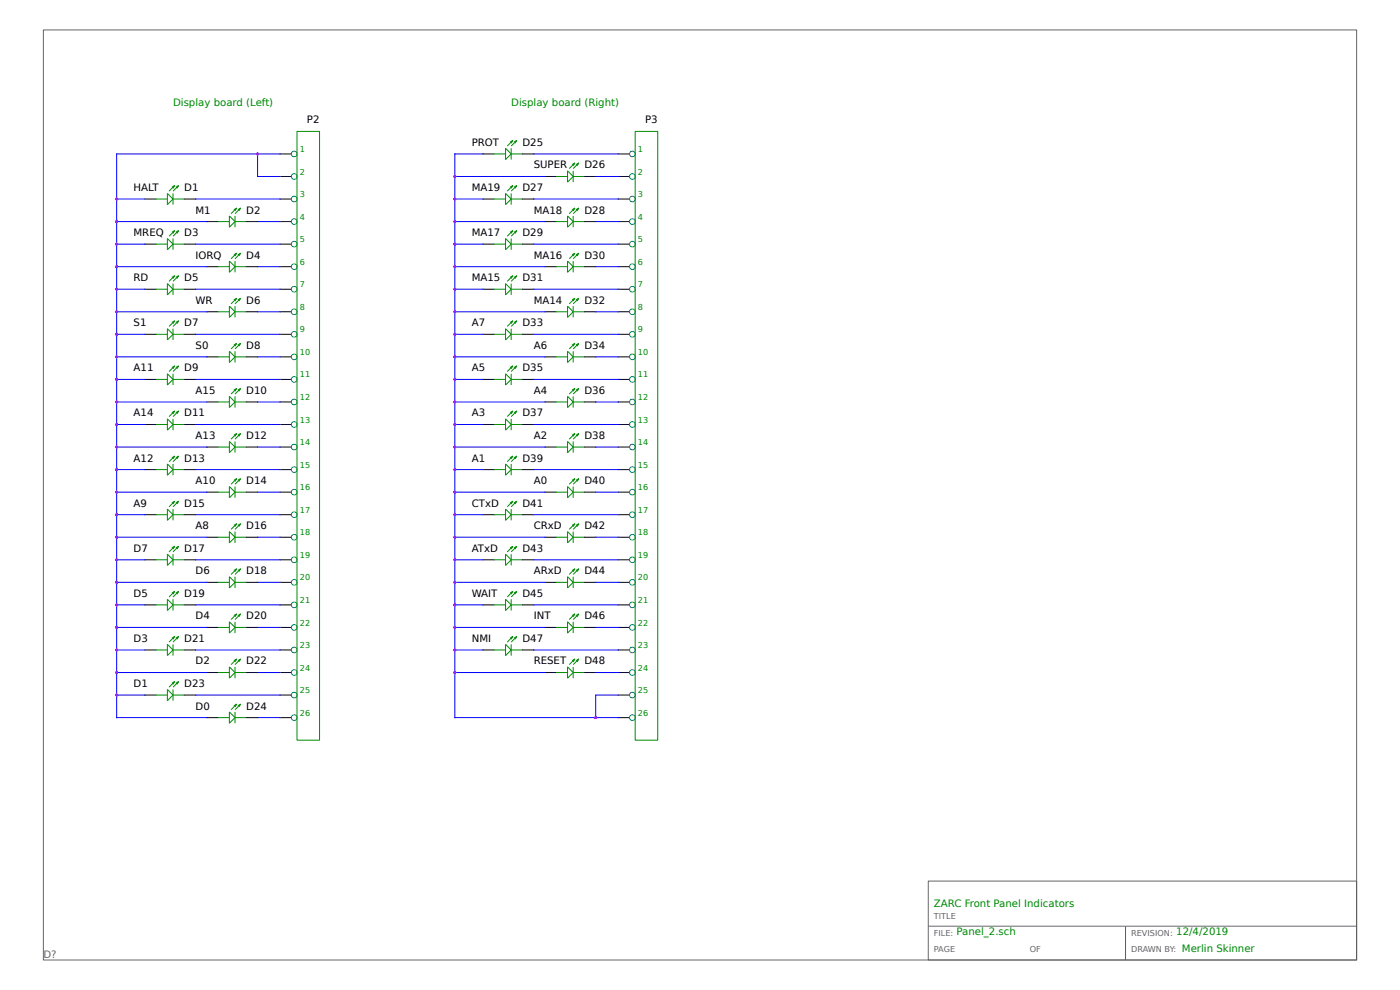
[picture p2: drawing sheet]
<svg xmlns="http://www.w3.org/2000/svg" width="297mm" height="210mm" viewBox="0 0 297 210" stroke-linecap="round" stroke-linejoin="round" font-family="sans-serif">
<path d="M9.2 6.3h278.6v197.3h-278.6zM196.9 186.9h90.9v16.7h-90.9zM196.9 196.5h90.9M238.8 196.5v7.1" fill="none" stroke="#666" stroke-width=".21"/>
<g fill="none" stroke="#000" stroke-width=".21">
<path d="M59.4 32.7h2.4M59.4 37.4h2.4M102.5 32.7h2.4M110.8 32.7h2.4M115.6 37.4h2.4M124 37.4h2.4M131.2 32.7h2.4M131.2 37.4h2.4M30.7 42.2h2.4M30.7 51.8h2.4M39.1 42.2h2.4M39.1 51.8h2.4"/>
<path d="M43.9 47h2.4M43.9 56.6h2.4M52.2 47h2.4M52.2 56.6h2.4M59.4 42.2h2.4M59.4 47h2.4M59.4 51.8h2.4M59.4 56.6h2.4M102.5 42.2h2.4M102.5 51.8h2.4M110.8 42.2h2.4M110.8 51.8h2.4"/>
<path d="M115.6 47h2.4M115.6 56.6h2.4M124 47h2.4M124 56.6h2.4M131.2 42.2h2.4M131.2 47h2.4M131.2 51.8h2.4M131.2 56.6h2.4M30.7 61.4h2.4M30.7 70.9h2.4M39.1 61.4h2.4M39.1 70.9h2.4"/>
<path d="M43.9 66.1h2.4M43.9 75.7h2.4M52.2 66.1h2.4M52.2 75.7h2.4M59.4 61.4h2.4M59.4 66.1h2.4M59.4 70.9h2.4M59.4 75.7h2.4M102.5 61.4h2.4M102.5 70.9h2.4M110.8 61.4h2.4M110.8 70.9h2.4"/>
<path d="M115.6 66.1h2.4M115.6 75.7h2.4M124 66.1h2.4M124 75.7h2.4M131.2 61.4h2.4M131.2 66.1h2.4M131.2 70.9h2.4M131.2 75.7h2.4M30.7 80.5h2.4M30.7 90h2.4M30.7 99.6h2.4M39.1 80.5h2.4"/>
<path d="M39.1 90h2.4M39.1 99.6h2.4M43.9 85.3h2.4M43.9 94.8h2.4M52.2 85.3h2.4M52.2 94.8h2.4M59.4 80.5h2.4M59.4 85.3h2.4M59.4 90h2.4M59.4 94.8h2.4M59.4 99.6h2.4M102.5 80.5h2.4"/>
<path d="M102.5 90h2.4M102.5 99.6h2.4M110.8 80.5h2.4M110.8 90h2.4M110.8 99.6h2.4M115.6 85.3h2.4M115.6 94.8h2.4M124 85.3h2.4M124 94.8h2.4M131.2 80.5h2.4M131.2 85.3h2.4M131.2 90h2.4"/>
<path d="M131.2 94.8h2.4M131.2 99.6h2.4M30.7 109.2h2.4M30.7 118.7h2.4M39.1 109.2h2.4M39.1 118.7h2.4M43.9 104.4h2.4M43.9 114h2.4M52.2 104.4h2.4M52.2 114h2.4M59.4 104.4h2.4M59.4 109.2h2.4"/>
<path d="M59.4 114h2.4M59.4 118.7h2.4M102.5 109.2h2.4M102.5 118.7h2.4M110.8 109.2h2.4M110.8 118.7h2.4M115.6 104.4h2.4M115.6 114h2.4M124 104.4h2.4M124 114h2.4M131.2 104.4h2.4M131.2 109.2h2.4"/>
<path d="M131.2 114h2.4M131.2 118.7h2.4M30.7 128.3h2.4M30.7 137.9h2.4M39.1 128.3h2.4M39.1 137.9h2.4M43.9 123.5h2.4M43.9 133.1h2.4M52.2 123.5h2.4M52.2 133.1h2.4M59.4 123.5h2.4M59.4 128.3h2.4"/>
<path d="M59.4 133.1h2.4M59.4 137.9h2.4M102.5 128.3h2.4M102.5 137.9h2.4M110.8 128.3h2.4M110.8 137.9h2.4M115.6 123.5h2.4M115.6 133.1h2.4M124 123.5h2.4M124 133.1h2.4M131.2 123.5h2.4M131.2 128.3h2.4"/>
<path d="M131.2 133.1h2.4M131.2 137.9h2.4M30.7 147.4h2.4M39.1 147.4h2.4M43.9 142.7h2.4M43.9 152.2h2.4M52.2 142.7h2.4M52.2 152.2h2.4M59.4 142.7h2.4M59.4 147.4h2.4M59.4 152.2h2.4M115.6 142.7h2.4"/>
<path d="M124 142.7h2.4M131.2 142.7h2.4M131.2 147.4h2.4M131.2 152.2h2.4"/>
</g>
<g fill="none" stroke="#008b8b" stroke-width=".21">
<circle cx="62.4" cy="37.4" r=".6"/>
<circle cx="62.4" cy="32.7" r=".6"/>
<circle cx="134.1" cy="37.4" r=".6"/>
<circle cx="134.1" cy="32.7" r=".6"/>
<circle cx="62.4" cy="51.8" r=".6"/>
<circle cx="62.4" cy="56.6" r=".6"/>
<circle cx="62.4" cy="42.2" r=".6"/>
<circle cx="62.4" cy="47" r=".6"/>
<circle cx="134.1" cy="51.8" r=".6"/>
<circle cx="134.1" cy="56.6" r=".6"/>
<circle cx="134.1" cy="42.2" r=".6"/>
<circle cx="134.1" cy="47" r=".6"/>
<circle cx="62.4" cy="66.1" r=".6"/>
<circle cx="62.4" cy="61.4" r=".6"/>
<circle cx="62.4" cy="70.9" r=".6"/>
<circle cx="62.4" cy="75.7" r=".6"/>
<circle cx="134.1" cy="66.1" r=".6"/>
<circle cx="134.1" cy="61.4" r=".6"/>
<circle cx="134.1" cy="70.9" r=".6"/>
<circle cx="134.1" cy="75.7" r=".6"/>
<circle cx="62.4" cy="99.6" r=".6"/>
<circle cx="62.4" cy="94.8" r=".6"/>
<circle cx="62.4" cy="85.3" r=".6"/>
<circle cx="62.4" cy="80.5" r=".6"/>
<circle cx="62.4" cy="90" r=".6"/>
<circle cx="134.1" cy="99.6" r=".6"/>
<circle cx="134.1" cy="94.8" r=".6"/>
<circle cx="134.1" cy="85.3" r=".6"/>
<circle cx="134.1" cy="80.5" r=".6"/>
<circle cx="134.1" cy="90" r=".6"/>
<circle cx="62.4" cy="104.4" r=".6"/>
<circle cx="62.4" cy="114" r=".6"/>
<circle cx="62.4" cy="109.2" r=".6"/>
<circle cx="62.4" cy="118.7" r=".6"/>
<circle cx="134.1" cy="104.4" r=".6"/>
<circle cx="134.1" cy="114" r=".6"/>
<circle cx="134.1" cy="109.2" r=".6"/>
<circle cx="134.1" cy="118.7" r=".6"/>
<circle cx="62.4" cy="137.9" r=".6"/>
<circle cx="62.4" cy="128.3" r=".6"/>
<circle cx="62.4" cy="123.5" r=".6"/>
<circle cx="62.4" cy="133.1" r=".6"/>
<circle cx="134.1" cy="137.9" r=".6"/>
<circle cx="134.1" cy="128.3" r=".6"/>
<circle cx="134.1" cy="123.5" r=".6"/>
<circle cx="134.1" cy="133.1" r=".6"/>
<circle cx="62.4" cy="142.7" r=".6"/>
<circle cx="62.4" cy="147.4" r=".6"/>
<circle cx="62.4" cy="152.2" r=".6"/>
<circle cx="134.1" cy="142.7" r=".6"/>
<circle cx="134.1" cy="147.4" r=".6"/>
<circle cx="134.1" cy="152.2" r=".6"/>
</g>
<g fill="none" stroke="#008b00" stroke-width=".21">
<path d="M37.1 39.4l-1.2 1.1M37.1 39.4l-.6 .3M37.1 39.4l-.4 .5M37.9 39.4l-1.2 1.1M37.9 39.4l-.6 .3M37.9 39.4l-.4 .5M63 27.9h4.8v129.1h-4.8zM104.9 32.7h2.3M107.2 31.5l1.2 1.2-1.2 1.2zM108.4 31.5v2.4M108.4 32.7h2.4M108.8 39.4l-1.2 1.1"/>
<path d="M108.8 39.4l-.6 .3M108.8 39.4l-.4 .5M108.8 29.8l-1.2 1.2M108.8 29.8l-.6 .3M108.8 29.8l-.4 .6M109.6 39.4l-1.2 1.1M109.6 39.4l-.6 .3M109.6 39.4l-.3 .5M109.6 29.8l-1.2 1.2M109.6 29.8l-.6 .3M109.6 29.8l-.3 .6M118 37.4h2.4"/>
<path d="M120.4 36.2l1.2 1.2-1.2 1.2zM121.6 36.2v2.4M121.6 37.4h2.4M122 34.6l-1.2 1.2M122 34.6l-.6 .3M122 34.6l-.4 .6M122.8 34.6l-1.2 1.2M122.8 34.6l-.6 .3M122.8 34.6l-.4 .6M134.7 27.9h4.8v129.1h-4.8zM33.1 42.2h2.4M33.1 51.8h2.4"/>
<path d="M35.5 41l1.2 1.2-1.2 1.2zM35.5 50.6l1.2 1.2-1.2 1.2zM36.7 41v2.4M36.7 50.6v2.4M36.7 42.2h2.4M36.7 51.8h2.4M37.1 48.9l-1.2 1.2M37.1 48.9l-.6 .4M37.1 48.9l-.4 .6M37.1 58.5l-1.2 1.2M37.1 58.5l-.6 .3M37.1 58.5l-.4 .6"/>
<path d="M37.9 48.9l-1.2 1.2M37.9 48.9l-.6 .4M37.9 48.9l-.4 .6M37.9 58.5l-1.2 1.2M37.9 58.5l-.6 .3M37.9 58.5l-.4 .6M46.3 47h2.4M46.3 56.6h2.4M48.7 45.8l1.2 1.2-1.2 1.2zM48.7 55.4l1.2 1.2-1.2 1.2zM49.9 45.8v2.4M49.9 55.4v2.4"/>
<path d="M49.9 47h2.3M49.9 56.6h2.3M50.2 44.1l-1.2 1.2M50.2 44.1l-.6 .4M50.2 44.1l-.3 .6M50.2 53.7l-1.2 1.2M50.2 53.7l-.6 .4M50.2 53.7l-.3 .6M51.1 44.1l-1.2 1.2M51.1 44.1l-.6 .4M51.1 44.1l-.4 .6M51.1 53.7l-1.2 1.2"/>
<path d="M51.1 53.7l-.6 .4M51.1 53.7l-.4 .6M104.9 42.2h2.3M104.9 51.8h2.3M107.2 41l1.2 1.2-1.2 1.2zM107.2 50.6l1.2 1.2-1.2 1.2zM108.4 42.2h2.4M108.4 51.8h2.4M108.4 41v2.4M108.4 50.6v2.4M108.8 48.9l-1.2 1.2M108.8 48.9l-.6 .4"/>
<path d="M108.8 48.9l-.4 .6M108.8 58.5l-1.2 1.2M108.8 58.5l-.6 .3M108.8 58.5l-.4 .6M109.6 48.9l-1.2 1.2M109.6 48.9l-.6 .4M109.6 48.9l-.3 .6M109.6 58.5l-1.2 1.2M109.6 58.5l-.6 .3M109.6 58.5l-.3 .6M118 47h2.4M118 56.6h2.4"/>
<path d="M120.4 45.8l1.2 1.2-1.2 1.2zM120.4 55.4l1.2 1.2-1.2 1.2zM121.6 47h2.4M121.6 56.6h2.4M121.6 45.8v2.4M121.6 55.4v2.4M122 44.1l-1.2 1.2M122 44.1l-.6 .4M122 44.1l-.4 .6M122 53.7l-1.2 1.2M122 53.7l-.6 .4M122 53.7l-.4 .6"/>
<path d="M122.8 44.1l-1.2 1.2M122.8 44.1l-.6 .4M122.8 44.1l-.4 .6M122.8 53.7l-1.2 1.2M122.8 53.7l-.6 .4M122.8 53.7l-.4 .6M33.1 61.4h2.4M33.1 70.9h2.4M35.5 60.2l1.2 1.2-1.2 1.1zM35.5 69.7l1.2 1.2-1.2 1.2zM35.5 79.3l1.2 1.2-1.2 1.2zM36.7 60.2v2.3"/>
<path d="M36.7 69.7v2.4M36.7 79.3v2.4M36.7 61.4h2.4M36.7 70.9h2.4M37.1 68l-1.2 1.2M37.1 68l-.6 .4M37.1 68l-.4 .6M37.1 77.6l-1.2 1.2M37.1 77.6l-.6 .4M37.1 77.6l-.4 .6M37.9 68l-1.2 1.2M37.9 68l-.6 .4"/>
<path d="M37.9 68l-.4 .6M37.9 77.6l-1.2 1.2M37.9 77.6l-.6 .4M37.9 77.6l-.4 .6M46.3 66.1h2.4M46.3 75.7h2.4M48.7 64.9l1.2 1.2-1.2 1.2zM48.7 74.5l1.2 1.2-1.2 1.2zM49.9 64.9v2.4M49.9 74.5v2.4M49.9 66.1h2.3M49.9 75.7h2.3"/>
<path d="M50.2 63.3l-1.2 1.2M50.2 63.3l-.6 .3M50.2 63.3l-.3 .6M50.2 72.8l-1.2 1.2M50.2 72.8l-.6 .4M50.2 72.8l-.3 .6M51.1 63.3l-1.2 1.2M51.1 63.3l-.6 .3M51.1 63.3l-.4 .6M51.1 72.8l-1.2 1.2M51.1 72.8l-.6 .4M51.1 72.8l-.4 .6"/>
<path d="M104.9 61.4h2.3M104.9 70.9h2.3M107.2 60.2l1.2 1.2-1.2 1.1zM107.2 69.7l1.2 1.2-1.2 1.2zM107.2 79.3l1.2 1.2-1.2 1.2zM108.4 61.4h2.4M108.4 70.9h2.4M108.4 60.2v2.3M108.4 69.7v2.4M108.4 79.3v2.4M108.8 68l-1.2 1.2M108.8 68l-.6 .4"/>
<path d="M108.8 68l-.4 .6M108.8 77.6l-1.2 1.2M108.8 77.6l-.6 .4M108.8 77.6l-.4 .6M109.6 68l-1.2 1.2M109.6 68l-.6 .4M109.6 68l-.3 .6M109.6 77.6l-1.2 1.2M109.6 77.6l-.6 .4M109.6 77.6l-.3 .6M118 66.1h2.4M118 75.7h2.4"/>
<path d="M120.4 64.9l1.2 1.2-1.2 1.2zM120.4 74.5l1.2 1.2-1.2 1.2zM121.6 66.1h2.4M121.6 75.7h2.4M121.6 64.9v2.4M121.6 74.5v2.4M122 63.3l-1.2 1.2M122 63.3l-.6 .3M122 63.3l-.4 .6M122 72.8l-1.2 1.2M122 72.8l-.6 .4M122 72.8l-.4 .6"/>
<path d="M122.8 63.3l-1.2 1.2M122.8 63.3l-.6 .3M122.8 63.3l-.4 .6M122.8 72.8l-1.2 1.2M122.8 72.8l-.6 .4M122.8 72.8l-.4 .6M33.1 80.5h2.4M33.1 90h2.4M33.1 99.6h2.4M35.5 88.9l1.2 1.1-1.2 1.2zM35.5 98.4l1.2 1.2-1.2 1.2zM36.7 88.9v2.3"/>
<path d="M36.7 98.4v2.4M36.7 80.5h2.4M36.7 90h2.4M36.7 99.6h2.4M37.1 87.2l-1.2 1.2M37.1 87.2l-.6 .3M37.1 87.2l-.4 .6M37.1 96.7l-1.2 1.2M37.1 96.7l-.6 .4M37.1 96.7l-.4 .6M37.9 87.2l-1.2 1.2M37.9 87.2l-.6 .3"/>
<path d="M37.9 87.2l-.4 .6M37.9 96.7l-1.2 1.2M37.9 96.7l-.6 .4M37.9 96.7l-.4 .6M46.3 85.3h2.4M46.3 94.8h2.4M48.7 84.1l1.2 1.2-1.2 1.2zM48.7 93.6l1.2 1.2-1.2 1.2zM49.9 84.1v2.4M49.9 93.6v2.4M49.9 85.3h2.3M49.9 94.8h2.3"/>
<path d="M50.2 82.4l-1.2 1.2M50.2 82.4l-.6 .4M50.2 82.4l-.3 .6M50.2 92l-1.2 1.2M50.2 92l-.6 .3M50.2 92l-.3 .6M51.1 82.4l-1.2 1.2M51.1 82.4l-.6 .4M51.1 82.4l-.4 .6M51.1 92l-1.2 1.2M51.1 92l-.6 .3M51.1 92l-.4 .6"/>
<path d="M104.9 80.5h2.3M104.9 90h2.3M104.9 99.6h2.3M107.2 88.9l1.2 1.1-1.2 1.2zM107.2 98.4l1.2 1.2-1.2 1.2zM108.4 80.5h2.4M108.4 90h2.4M108.4 99.6h2.4M108.4 88.9v2.3M108.4 98.4v2.4M108.8 87.2l-1.2 1.2M108.8 87.2l-.6 .3"/>
<path d="M108.8 87.2l-.4 .6M108.8 96.7l-1.2 1.2M108.8 96.7l-.6 .4M108.8 96.7l-.4 .6M109.6 87.2l-1.2 1.2M109.6 87.2l-.6 .3M109.6 87.2l-.3 .6M109.6 96.7l-1.2 1.2M109.6 96.7l-.6 .4M109.6 96.7l-.3 .6M118 85.3h2.4M118 94.8h2.4"/>
<path d="M120.4 84.1l1.2 1.2-1.2 1.2zM120.4 93.6l1.2 1.2-1.2 1.2zM121.6 85.3h2.4M121.6 94.8h2.4M121.6 84.1v2.4M121.6 93.6v2.4M122 82.4l-1.2 1.2M122 82.4l-.6 .4M122 82.4l-.4 .6M122 92l-1.2 1.2M122 92l-.6 .3M122 92l-.4 .6"/>
<path d="M122.8 82.4l-1.2 1.2M122.8 82.4l-.6 .4M122.8 82.4l-.4 .6M122.8 92l-1.2 1.2M122.8 92l-.6 .3M122.8 92l-.4 .6M33.1 109.2h2.4M33.1 118.7h2.4M35.5 108l1.2 1.2-1.2 1.2zM35.5 117.5l1.2 1.2-1.2 1.2zM36.7 108v2.4M36.7 117.5v2.4"/>
<path d="M36.7 109.2h2.4M36.7 118.7h2.4M37.1 106.3l-1.2 1.2M37.1 106.3l-.6 .4M37.1 106.3l-.4 .6M37.1 115.9l-1.2 1.2M37.1 115.9l-.6 .3M37.1 115.9l-.4 .6M37.9 106.3l-1.2 1.2M37.9 106.3l-.6 .4M37.9 106.3l-.4 .6M37.9 115.9l-1.2 1.2"/>
<path d="M37.9 115.9l-.6 .3M37.9 115.9l-.4 .6M46.3 104.4h2.4M46.3 114h2.4M48.7 103.2l1.2 1.2-1.2 1.2zM48.7 112.8l1.2 1.2-1.2 1.2zM49.9 103.2v2.4M49.9 112.8v2.4M49.9 104.4h2.3M49.9 114h2.3M50.2 101.5l-1.2 1.2M50.2 101.5l-.6 .4"/>
<path d="M50.2 101.5l-.3 .6M50.2 111.1l-1.2 1.2M50.2 111.1l-.6 .4M50.2 111.1l-.3 .6M51.1 101.5l-1.2 1.2M51.1 101.5l-.6 .4M51.1 101.5l-.4 .6M51.1 111.1l-1.2 1.2M51.1 111.1l-.6 .4M51.1 111.1l-.4 .6M104.9 109.2h2.3M104.9 118.7h2.3"/>
<path d="M107.2 108l1.2 1.2-1.2 1.2zM107.2 117.5l1.2 1.2-1.2 1.2zM108.4 109.2h2.4M108.4 118.7h2.4M108.4 108v2.4M108.4 117.5v2.4M108.8 106.3l-1.2 1.2M108.8 106.3l-.6 .4M108.8 106.3l-.4 .6M108.8 115.9l-1.2 1.2M108.8 115.9l-.6 .3M108.8 115.9l-.4 .6"/>
<path d="M109.6 106.3l-1.2 1.2M109.6 106.3l-.6 .4M109.6 106.3l-.3 .6M109.6 115.9l-1.2 1.2M109.6 115.9l-.6 .3M109.6 115.9l-.3 .6M118 104.4h2.4M118 114h2.4M120.4 103.2l1.2 1.2-1.2 1.2zM120.4 112.8l1.2 1.2-1.2 1.2zM121.6 104.4h2.4M121.6 114h2.4"/>
<path d="M121.6 103.2v2.4M121.6 112.8v2.4M122 101.5l-1.2 1.2M122 101.5l-.6 .4M122 101.5l-.4 .6M122 111.1l-1.2 1.2M122 111.1l-.6 .4M122 111.1l-.4 .6M122.8 101.5l-1.2 1.2M122.8 101.5l-.6 .4M122.8 101.5l-.4 .6M122.8 111.1l-1.2 1.2"/>
<path d="M122.8 111.1l-.6 .4M122.8 111.1l-.4 .6M33.1 128.3h2.4M33.1 137.9h2.4M35.5 127.1l1.2 1.2-1.2 1.2zM35.5 136.7l1.2 1.2-1.2 1.2zM36.7 127.1v2.4M36.7 136.7v2.4M36.7 128.3h2.4M36.7 137.9h2.4M37.1 125.4l-1.2 1.2M37.1 125.4l-.6 .4"/>
<path d="M37.1 125.4l-.4 .6M37.1 135l-1.2 1.2M37.1 135l-.6 .4M37.1 135l-.4 .6M37.9 125.4l-1.2 1.2M37.9 125.4l-.6 .4M37.9 125.4l-.4 .6M37.9 135l-1.2 1.2M37.9 135l-.6 .4M37.9 135l-.4 .6M46.3 123.5h2.4M46.3 133.1h2.4"/>
<path d="M48.7 122.3l1.2 1.2-1.2 1.2zM48.7 131.9l1.2 1.2-1.2 1.2zM49.9 122.3v2.4M49.9 131.9v2.4M49.9 123.5h2.3M49.9 133.1h2.3M50.2 120.7l-1.2 1.2M50.2 120.7l-.6 .3M50.2 120.7l-.3 .6M50.2 130.2l-1.2 1.2M50.2 130.2l-.6 .4M50.2 130.2l-.3 .6"/>
<path d="M50.2 139.8l-1.2 1.2M50.2 139.8l-.6 .3M50.2 139.8l-.3 .6M51.1 120.7l-1.2 1.2M51.1 120.7l-.6 .3M51.1 120.7l-.4 .6M51.1 130.2l-1.2 1.2M51.1 130.2l-.6 .4M51.1 130.2l-.4 .6M51.1 139.8l-1.2 1.2M51.1 139.8l-.6 .3M51.1 139.8l-.4 .6"/>
<path d="M104.9 128.3h2.3M104.9 137.9h2.3M107.2 127.1l1.2 1.2-1.2 1.2zM107.2 136.7l1.2 1.2-1.2 1.2zM108.4 128.3h2.4M108.4 137.9h2.4M108.4 127.1v2.4M108.4 136.7v2.4M108.8 125.4l-1.2 1.2M108.8 125.4l-.6 .4M108.8 125.4l-.4 .6M108.8 135l-1.2 1.2"/>
<path d="M108.8 135l-.6 .4M108.8 135l-.4 .6M109.6 125.4l-1.2 1.2M109.6 125.4l-.6 .4M109.6 125.4l-.3 .6M109.6 135l-1.2 1.2M109.6 135l-.6 .4M109.6 135l-.3 .6M118 123.5h2.4M118 133.1h2.4M120.4 122.3l1.2 1.2-1.2 1.2zM120.4 131.9l1.2 1.2-1.2 1.2z"/>
<path d="M121.6 123.5h2.4M121.6 133.1h2.4M121.6 122.3v2.4M121.6 131.9v2.4M122 120.7l-1.2 1.2M122 120.7l-.6 .3M122 120.7l-.4 .6M122 130.2l-1.2 1.2M122 130.2l-.6 .4M122 130.2l-.4 .6M122 139.8l-1.2 1.2M122 139.8l-.6 .3"/>
<path d="M122 139.8l-.4 .6M122.8 120.7l-1.2 1.2M122.8 120.7l-.6 .3M122.8 120.7l-.4 .6M122.8 130.2l-1.2 1.2M122.8 130.2l-.6 .4M122.8 130.2l-.4 .6M122.8 139.8l-1.2 1.2M122.8 139.8l-.6 .3M122.8 139.8l-.4 .6M33.1 147.4h2.4M35.5 146.2l1.2 1.2-1.2 1.2z"/>
<path d="M36.7 146.2v2.4M36.7 147.4h2.4M37.1 144.6l-1.2 1.2M37.1 144.6l-.6 .3M37.1 144.6l-.4 .6M37.9 144.6l-1.2 1.2M37.9 144.6l-.6 .3M37.9 144.6l-.4 .6M46.3 142.7h2.4M46.3 152.2h2.4M48.7 141.5l1.2 1.2-1.2 1.2zM48.7 151l1.2 1.2-1.2 1.2z"/>
<path d="M49.9 141.5v2.4M49.9 151v2.4M49.9 142.7h2.3M49.9 152.2h2.3M50.2 149.4l-1.2 1.1M50.2 149.4l-.6 .3M50.2 149.4l-.3 .6M51.1 149.4l-1.2 1.1M51.1 149.4l-.6 .3M51.1 149.4l-.4 .6M118 142.7h2.4M120.4 141.5l1.2 1.2-1.2 1.2z"/>
<path d="M121.6 142.7h2.4M121.6 141.5v2.4"/>
</g>
<g fill="none" stroke="#00f" stroke-width=".21">
<path d="M54.6 32.7v4.7h4.8M59.4 32.7h-34.7v119.5h19.2M96.5 37.4h19.1M102.5 32.7h-6v119.5h34.7M113.2 32.7h18M126.4 37.4h4.8M24.7 42.2h6M24.7 47h19.2M24.7 51.8h6M24.7 56.6h19.2M41.5 42.2h17.9M41.5 51.8h17.9"/>
<path d="M54.6 47h4.8M54.6 56.6h4.8M96.5 42.2h6M96.5 47h19.1M96.5 51.8h6M96.5 56.6h19.1M113.2 42.2h18M113.2 51.8h18M126.4 47h4.8M126.4 56.6h4.8M24.7 61.4h6M24.7 66.1h19.2"/>
<path d="M24.7 70.9h6M24.7 75.7h19.2M41.5 61.4h17.9M41.5 70.9h17.9M54.6 66.1h4.8M54.6 75.7h4.8M96.5 61.4h6M96.5 66.1h19.1M96.5 70.9h6M96.5 75.7h19.1M113.2 61.4h18M113.2 70.9h18"/>
<path d="M126.4 66.1h4.8M126.4 75.7h4.8M24.7 80.5h6M24.7 85.3h19.2M24.7 90h6M24.7 94.8h19.2M24.7 99.6h6M41.5 80.5h17.9M41.5 90h17.9M41.5 99.6h17.9M54.6 85.3h4.8M54.6 94.8h4.8"/>
<path d="M96.5 80.5h6M96.5 85.3h19.1M96.5 90h6M96.5 94.8h19.1M96.5 99.6h6M113.2 80.5h18M113.2 90h18M113.2 99.6h18M126.4 85.3h4.8M126.4 94.8h4.8M24.7 104.4h19.2M24.7 109.2h6"/>
<path d="M24.7 114h19.2M24.7 118.7h6M41.5 109.2h17.9M41.5 118.7h17.9M54.6 104.4h4.8M54.6 114h4.8M96.5 104.4h19.1M96.5 109.2h6M96.5 114h19.1M96.5 118.7h6M113.2 109.2h18M113.2 118.7h18"/>
<path d="M126.4 104.4h4.8M126.4 114h4.8M24.7 123.5h19.2M24.7 128.3h6M24.7 133.1h19.2M24.7 137.9h6M41.5 128.3h17.9M41.5 137.9h17.9M54.6 123.5h4.8M54.6 133.1h4.8M96.5 123.5h19.1M96.5 128.3h6"/>
<path d="M96.5 133.1h19.1M96.5 137.9h6M113.2 128.3h18M113.2 137.9h18M126.4 123.5h4.8M126.4 133.1h4.8M24.7 142.7h19.2M24.7 147.4h6M41.5 147.4h17.9M54.6 142.7h4.8M54.6 152.2h4.8M96.5 142.7h19.1"/>
<path d="M126.4 142.7h4.8M131.2 147.4h-4.8v4.8"/>
</g>
<g fill="#a020f0">
<path d="M54.4 32.4h.4v.5h-.4z"/>
<path d="M24.5 42h.5v.4h-.5z"/>
<path d="M24.5 51.6h.5v.4h-.5z"/>
<path d="M24.5 61.1h.5v.5h-.5z"/>
<path d="M24.5 70.7h.5v.4h-.5z"/>
<path d="M24.5 80.3h.5v.4h-.5z"/>
<path d="M24.5 89.8h.5v.5h-.5z"/>
<path d="M24.5 99.4h.5v.4h-.5z"/>
<path d="M24.5 109h.5v.4h-.5z"/>
<path d="M24.5 118.5h.5v.5h-.5z"/>
<path d="M24.5 128.1h.5v.4h-.5z"/>
<path d="M24.5 137.7h.5v.4h-.5z"/>
<path d="M24.5 147.2h.5v.5h-.5z"/>
<path d="M24.5 142.4h.5v.5h-.5z"/>
<path d="M24.5 132.9h.5v.4h-.5z"/>
<path d="M24.5 123.3h.5v.5h-.5z"/>
<path d="M24.5 113.7h.5v.5h-.5z"/>
<path d="M24.5 104.2h.5v.4h-.5z"/>
<path d="M24.5 85h.5v.5h-.5z"/>
<path d="M24.5 75.5h.5v.4h-.5z"/>
<path d="M24.5 65.9h.5v.5h-.5z"/>
<path d="M24.5 56.3h.5v.5h-.5z"/>
<path d="M24.5 46.8h.5v.4h-.5z"/>
<path d="M24.5 94.6h.5v.5h-.5z"/>
<path d="M96.3 42h.4v.4h-.4z"/>
<path d="M96.3 51.6h.4v.4h-.4z"/>
<path d="M96.3 61.1h.4v.5h-.4z"/>
<path d="M96.3 70.7h.4v.4h-.4z"/>
<path d="M96.3 80.3h.4v.4h-.4z"/>
<path d="M96.3 89.8h.4v.5h-.4z"/>
<path d="M96.3 99.4h.4v.4h-.4z"/>
<path d="M96.3 109h.4v.4h-.4z"/>
<path d="M96.3 118.5h.4v.5h-.4z"/>
<path d="M96.3 128.1h.4v.4h-.4z"/>
<path d="M96.3 137.7h.4v.4h-.4z"/>
<path d="M96.3 142.4h.4v.5h-.4z"/>
<path d="M96.3 132.9h.4v.4h-.4z"/>
<path d="M96.3 123.3h.4v.5h-.4z"/>
<path d="M96.3 113.7h.4v.5h-.4z"/>
<path d="M96.3 104.2h.4v.4h-.4z"/>
<path d="M96.3 85h.4v.5h-.4z"/>
<path d="M96.3 75.5h.4v.4h-.4z"/>
<path d="M96.3 65.9h.4v.5h-.4z"/>
<path d="M96.3 56.3h.4v.5h-.4z"/>
<path d="M96.3 46.8h.4v.4h-.4z"/>
<path d="M96.3 94.6h.4v.5h-.4z"/>
<path d="M96.3 37.2h.4v.5h-.4z"/>
<path d="M126.2 152h.4v.4h-.4z"/>
</g>
<g font-size="2.2" fill="#008b00">
<text x="36.7" y="22.6">Display board (Left)</text>
<text x="108.4" y="22.6">Display board (Right)</text>
<text x="198.1" y="192.4">ZARC Front Panel Indicators</text>
<text x="202.9" y="198.3">Panel_2.sch</text>
<text x="249.5" y="198.3">12/4/2019</text>
<text x="250.7" y="201.9">Merlin Skinner</text>
</g>
<g font-size="2.2">
<text x="65.1" y="26.2">P2</text>
<text x="136.9" y="26.2">P3</text>
<text x="100.1" y="31">PROT</text>
<text x="110.8" y="31">D25</text>
<text x="113.2" y="35.7">SUPER</text>
<text x="124" y="35.7">D26</text>
<text x="28.3" y="40.5">HALT</text>
<text x="39.1" y="40.5">D1</text>
<text x="100.1" y="40.5">MA19</text>
<text x="110.8" y="40.5">D27</text>
<text x="41.5" y="45.3">M1</text>
<text x="52.2" y="45.3">D2</text>
<text x="113.2" y="45.3">MA18</text>
<text x="124" y="45.3">D28</text>
<text x="28.3" y="50.1">MREQ</text>
<text x="39.1" y="50.1">D3</text>
<text x="100.1" y="50.1">MA17</text>
<text x="110.8" y="50.1">D29</text>
<text x="28.3" y="59.6">RD</text>
<text x="39.1" y="59.6">D5</text>
<text x="41.5" y="54.9">IORQ</text>
<text x="52.2" y="54.9">D4</text>
<text x="100.1" y="59.6">MA15</text>
<text x="110.8" y="59.6">D31</text>
<text x="113.2" y="54.9">MA16</text>
<text x="124" y="54.9">D30</text>
<text x="41.5" y="64.4">WR</text>
<text x="52.2" y="64.4">D6</text>
<text x="113.2" y="64.4">MA14</text>
<text x="124" y="64.4">D32</text>
<text x="28.3" y="69.2">S1</text>
<text x="39.1" y="69.2">D7</text>
<text x="100.1" y="69.2">A7</text>
<text x="110.8" y="69.2">D33</text>
<text x="41.5" y="74">S0</text>
<text x="52.2" y="74">D8</text>
<text x="113.2" y="74">A6</text>
<text x="124" y="74">D34</text>
<text x="28.3" y="78.8">A11</text>
<text x="39.1" y="78.8">D9</text>
<text x="41.5" y="83.6">A15</text>
<text x="52.2" y="83.6">D10</text>
<text x="100.1" y="78.8">A5</text>
<text x="110.8" y="78.8">D35</text>
<text x="113.2" y="83.6">A4</text>
<text x="124" y="83.6">D36</text>
<text x="28.3" y="88.3">A14</text>
<text x="39.1" y="88.3">D11</text>
<text x="100.1" y="88.3">A3</text>
<text x="110.8" y="88.3">D37</text>
<text x="41.5" y="93.1">A13</text>
<text x="52.2" y="93.1">D12</text>
<text x="113.2" y="93.1">A2</text>
<text x="124" y="93.1">D38</text>
<text x="28.3" y="97.9">A12</text>
<text x="39.1" y="97.9">D13</text>
<text x="100.1" y="97.9">A1</text>
<text x="110.8" y="97.9">D39</text>
<text x="28.3" y="107.5">A9</text>
<text x="39.1" y="107.5">D15</text>
<text x="41.5" y="102.7">A10</text>
<text x="52.2" y="102.7">D14</text>
<text x="100.1" y="107.5">CTxD</text>
<text x="110.8" y="107.5">D41</text>
<text x="113.2" y="102.7">A0</text>
<text x="124" y="102.7">D40</text>
<text x="41.5" y="112.3">A8</text>
<text x="52.2" y="112.3">D16</text>
<text x="113.2" y="112.3">CRxD</text>
<text x="124" y="112.3">D42</text>
<text x="28.3" y="117">D7</text>
<text x="39.1" y="117">D17</text>
<text x="100.1" y="117">ATxD</text>
<text x="110.8" y="117">D43</text>
<text x="41.5" y="121.8">D6</text>
<text x="52.2" y="121.8">D18</text>
<text x="113.2" y="121.8">ARxD</text>
<text x="124" y="121.8">D44</text>
<text x="28.3" y="126.6">D5</text>
<text x="39.1" y="126.6">D19</text>
<text x="41.5" y="131.4">D4</text>
<text x="52.2" y="131.4">D20</text>
<text x="100.1" y="126.6">WAIT</text>
<text x="110.8" y="126.6">D45</text>
<text x="113.2" y="131.4">INT</text>
<text x="124" y="131.4">D46</text>
<text x="28.3" y="136.2">D3</text>
<text x="39.1" y="136.2">D21</text>
<text x="100.1" y="136.2">NMI</text>
<text x="110.8" y="136.2">D47</text>
<text x="41.5" y="141">D2</text>
<text x="52.2" y="141">D22</text>
<text x="113.2" y="141">RESET</text>
<text x="124" y="141">D48</text>
<text x="28.3" y="145.7">D1</text>
<text x="39.1" y="145.7">D23</text>
<text x="41.5" y="150.5">D0</text>
<text x="52.2" y="150.5">D24</text>
</g>
<text font-size="2.2" fill="#666" x="9.2" y="203.1">D?</text>
<g font-size="1.7" fill="#008b00">
<text x="63.6" y="32.2">1</text>
<text x="135.3" y="32.2">1</text>
<text x="63.6" y="37">2</text>
<text x="63.6" y="41.8">3</text>
<text x="135.3" y="37">2</text>
<text x="135.3" y="41.8">3</text>
<text x="63.6" y="46.6">4</text>
<text x="135.3" y="46.6">4</text>
<text x="63.6" y="51.4">5</text>
<text x="135.3" y="51.4">5</text>
<text x="63.6" y="56.2">6</text>
<text x="135.3" y="56.2">6</text>
<text x="63.6" y="60.9">7</text>
<text x="63.6" y="65.7">8</text>
<text x="135.3" y="60.9">7</text>
<text x="135.3" y="65.7">8</text>
<text x="63.6" y="70.5">9</text>
<text x="135.3" y="70.5">9</text>
<text x="63.6" y="75.3">10</text>
<text x="135.3" y="75.3">10</text>
<text x="63.6" y="80.1">11</text>
<text x="135.3" y="80.1">11</text>
<text x="63.6" y="84.9">12</text>
<text x="63.6" y="89.6">13</text>
<text x="135.3" y="84.9">12</text>
<text x="135.3" y="89.6">13</text>
<text x="63.6" y="94.4">14</text>
<text x="135.3" y="94.4">14</text>
<text x="63.6" y="99.2">15</text>
<text x="135.3" y="99.2">15</text>
<text x="63.6" y="104">16</text>
<text x="135.3" y="104">16</text>
<text x="63.6" y="108.8">17</text>
<text x="63.6" y="113.6">18</text>
<text x="135.3" y="108.8">17</text>
<text x="135.3" y="113.6">18</text>
<text x="63.6" y="118.3">19</text>
<text x="135.3" y="118.3">19</text>
<text x="63.6" y="123.1">20</text>
<text x="135.3" y="123.1">20</text>
<text x="63.6" y="127.9">21</text>
<text x="135.3" y="127.9">21</text>
<text x="63.6" y="132.7">22</text>
<text x="63.6" y="137.5">23</text>
<text x="135.3" y="132.7">22</text>
<text x="135.3" y="137.5">23</text>
<text x="63.6" y="142.3">24</text>
<text x="135.3" y="142.3">24</text>
<text x="63.6" y="147">25</text>
<text x="135.3" y="147">25</text>
<text x="63.6" y="151.8">26</text>
<text x="135.3" y="151.8">26</text>
</g>
<g font-size="1.7" fill="#666">
<text x="198.1" y="194.9">TITLE</text>
<text x="198.1" y="198.4">FILE:</text>
<text x="198.1" y="202">PAGE</text>
<text x="218.4" y="202">OF</text>
<text x="240" y="198.4">REVISION:</text>
<text x="240" y="202">DRAWN BY:</text>
</g>
</svg>
